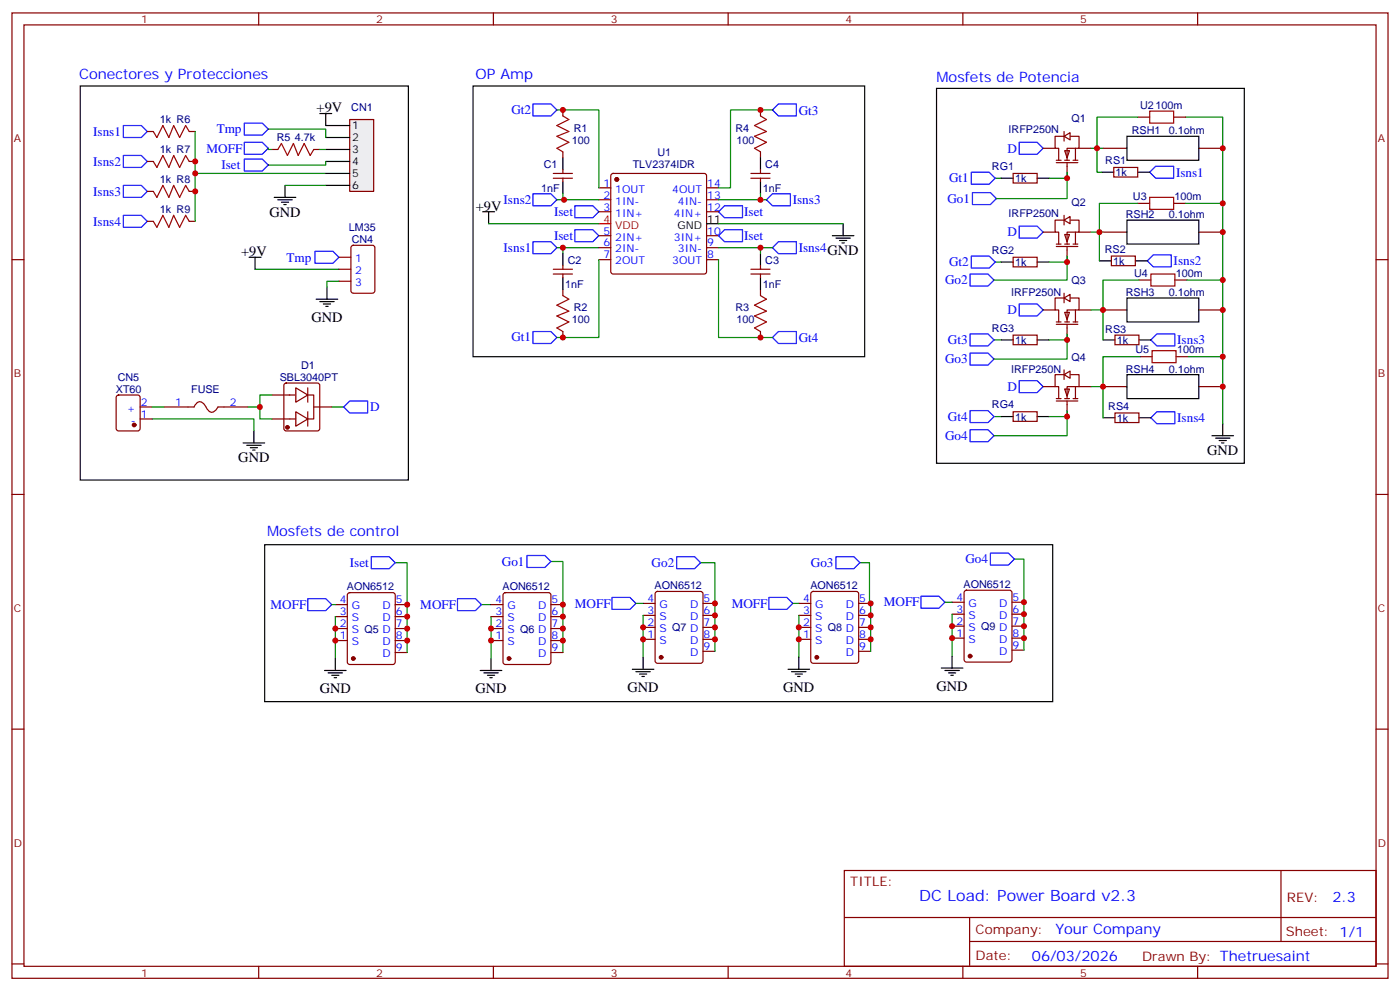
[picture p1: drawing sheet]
<svg xmlns="http://www.w3.org/2000/svg" width="412mm" height="292mm" viewBox="0 0 412 292" stroke-linecap="round" stroke-linejoin="round" font-family="sans-serif">
<g fill="none" stroke="#870000" stroke-width=".35">
<path d="M3.5 3.8h405.4v284.3h-405.4zM7.1 7.3h398.2v277.3h-398.2zM76.2 3.8v3.5M145.3 3.8v3.5M214.5 3.8v3.5M283.6 3.8v3.5M352.8 3.8v3.5M165.8 32.4v1.7M224 32.4v1.7M80.1 44h1.7M92.4 44h1.8M165.8 44.7v1.8"/>
<path d="M224 44.7v1.8M328.1 49.3h7v2.8h-7zM3.5 76.5h3.6M327.4 75.4h7v2.8h-7zM405.3 76.5h3.6M165.8 85.3v1.8M165.8 97.6v1.8M224 85.3v1.8M224 97.6v1.8M328.4 98.7h7.1v2.8h-7.1zM313.4 108.9v2.9M328.4 121.6h7.1v2.9h-7.1z"/>
<path d="M3.5 145.6h3.6M405.3 145.6h3.6M98.8 178.1h3.5M102.5 174.8l.5-.2h12.7l.7 .4v20l-.4 .7h-13l-.6-.4-.1-20zM116.4 178.1h3.5M98.8 188.7h3.5M98.8 185.1h3.5M98.8 181.6h3.5M116.4 188.7h3.5M116.4 185.1h3.5M116.4 181.6h3.5M116.4 192.2h3.5"/>
<path d="M3.5 214.8h3.6M405.3 214.8h3.6M248.7 256.4h156.6v28.2h-156.6zM377.3 256.4v20.9M248.7 270.2h156.5M285.6 277.3h119.6M285.6 270.2v14.2M3.5 283.9h3.6M76.2 284.6v3.5M145.3 284.6v3.5M214.5 284.6v3.5M283.6 284.6v3.5"/>
<path d="M352.8 284.6v3.5M405.3 283.9h3.6"/>
</g>
<path d="M57.5 51.1h38.5M293.2 52.5h1.7M75.1 79.3h24.7M293.2 77.2h1.7M97.7 119.9h3.5M292.8 100.1h2.1M292.8 122.7h2.1M116.4 165.7h3.5v26.5M98.8 181.6v12.4" fill="none" stroke="#008700" stroke-width=".35"/>
<path d="M165.8 34.1l1.8 1.1-3.6 1.8 3.6 1.7-3.6 1.4 3.6 1.8-3.6 1.8 1.8 1M224 34.1l1.8 1.1-3.6 1.8 3.6 1.7-3.6 1.4 3.6 1.8-3.6 1.8 1.8 1M81.8 44l1.1-1.7 1.8 3.5 1.7-3.5 1.4 3.5 1.8-3.5 1.8 3.5 1-1.8M165.8 87.1l1.8 1-3.6 1.8 3.6 1.8-3.6 1.4 3.6 1.7-3.6 1.8 1.8 1M224 87.1l1.8 1-3.6 1.8 3.6 1.8-3.6 1.4 3.6 1.7-3.6 1.8 1.8 1" fill="none" stroke="#a10000" stroke-width=".35"/>
<circle cx="104.1" cy="194" r=".53" fill="#870000" stroke="#870000" stroke-width=".35"/>
<g fill="none" stroke="#00f" stroke-width=".35">
<path d="M36.3 37h5.3l1.8 1.7-1.8 1.8h-5.3zM72 36.3h5.3l1.7 1.7-1.7 1.8h-5.3zM157 30.6h5.3l1.7 1.8-1.7 1.7h-5.3zM227.5 32.4l1.8-1.8h5.3v3.5h-5.3zM36.3 54.6h5.3l1.8 1.8-1.8 1.7h-5.3zM36.3 45.8h5.3l1.8 1.8-1.8 1.7h-5.3zM72 46.8h5.3l1.7 1.8-1.7 1.8h-5.3zM157 57.1h5.3l1.7 1.7-1.7 1.8h-5.3zM225.8 58.8l1.7-1.7h5.3v3.5h-5.3zM286.1 50.7h5.3l1.8 1.8-1.8 1.8h-5.3zM300.2 41.9h5.3l1.8 1.8-1.8 1.7h-5.3zM338.7 50.7l1.7-1.7h5.3v3.5h-5.3z"/>
<path d="M36.3 63.4h5.3l1.8 1.8-1.8 1.8h-5.3zM92.8 74h5.3l1.7 1.8-1.7 1.7h-5.3zM157 71.2h5.3l1.7 1.8-1.7 1.7h-5.3zM169.3 67.7h5.3l1.8 1.7-1.8 1.8h-5.3zM169.3 60.6h5.3l1.8 1.8-1.8 1.7h-5.3zM211.7 62.4l1.7-1.8h5.3v3.5h-5.3zM227.5 73l1.8-1.8h5.3v3.5h-5.3zM286.1 75.4h5.3l1.8 1.8-1.8 1.8h-5.3zM300.2 66.6h5.3l1.8 1.8-1.8 1.7h-5.3zM339.7 75.1h5.3v3.5h-5.3l-1.7-1.8zM157 97.6h5.3l1.7 1.8-1.7 1.8h-5.3zM227.5 99.4l1.8-1.8h5.3v3.6h-5.3z"/>
<path d="M285.8 98.4h5.2l1.8 1.7-1.8 1.8h-5.2zM300.2 89.5h5.3l1.8 1.8-1.8 1.8h-5.3zM300.2 112.1h5.3l1.8 1.8-1.8 1.7h-5.3zM339 100.1l1.8-1.7h5.3v3.5h-5.3zM285.8 120.9h5.2l1.8 1.8-1.8 1.8h-5.2zM339 123l1.8-1.7h5.3v3.5h-5.3z"/>
</g>
<g fill="none" stroke="#000" stroke-width=".35">
<path d="M94.2 33.4h3.5M96 33.4v3.6M80.8 58.1h6.3M81.8 58.8h4.3M82.9 59.5h2.1M84 54.6v3.5M324.6 50.7h3.5M335.1 50.7h3.6M73.4 75.8h3.5M75.1 75.8v3.5M83.6 60.3h.7M245.2 69.4h6.3"/>
<path d="M246.2 70.1h4.3M247.3 70.8h2.1M248 71.5h.7M248.4 65.9v3.5M323.8 76.8h3.6M334.4 76.8h3.6M93.1 88.1h6.4M94.2 88.8h4.2M95.2 89.5h2.2M96 90.2h.7M96.3 84.6v3.5M324.9 100.1h3.5"/>
<path d="M335.5 100.1h3.5M71.6 130.5h6.4M72.7 131.2h4.2M73.7 131.9h2.1M74.4 132.6h.7M74.8 126.9v3.6M324.9 123h3.5M335.5 123h3.5M357 128.3h6.4M358.1 129h4.2M359.1 129.8h2.1M359.8 130.5h.7"/>
<path d="M360.2 124.8v3.5"/>
</g>
<path d="M313.4 110.3l1.8-1v2.1z" fill="#fff" stroke="#870000" stroke-width=".35"/>
<path d="M313.4 86.4v2.8M307.3 113.9h3.5M311.1 117.4h1.5M311.1 118.1h6.4M313.6 114.6h1.4l-.7 2.1zM313.6 110.3h-2.8v3.6h1.1v3.5M313.6 117.4h1.4M314.3 118.1v4.6M315.4 110.3h2.5v3.6h-3.6v3.5M316.1 117.4h1.4M316.8 113.9v3.5M317.9 113.9h3.5" fill="none" stroke="#870000" stroke-width=".35"/>
<path d="M313.4 87.8l1.8-1.1v2.1z" fill="#fff" stroke="#870000" stroke-width=".35"/>
<path d="M313.4 63.4v2.9M307.3 91.3h3.5M311.1 94.8h1.5M311.1 95.5h6.4M313.6 92h1.4l-.7 2.1zM313.6 87.8h-2.8v3.5h1.1v3.5M313.6 94.8h1.4M314.3 95.5v4.6M315.4 87.8h2.5v3.5h-3.6v3.5M316.1 94.8h1.4M316.8 91.3v3.5M317.9 91.3h3.5" fill="none" stroke="#870000" stroke-width=".35"/>
<path d="M313.4 64.8l1.8-1v2.1z" fill="#fff" stroke="#870000" stroke-width=".35"/>
<path d="M313.4 38.7v2.9M307.3 68.4h3.5M311.1 71.9h1.5M311.1 72.6h6.4M313.6 69.1h1.4l-.7 2.1zM313.6 64.8h-2.8v3.6h1.1v3.5M313.6 71.9h1.4M314.3 72.6v4.6M315.4 64.8h2.5v3.6h-3.6v3.5M316.1 71.9h1.4M316.8 68.4v3.5M317.9 68.4h3.5" fill="none" stroke="#870000" stroke-width=".35"/>
<path d="M313.4 40.1l1.8-1v2.1z" fill="#fff" stroke="#870000" stroke-width=".35"/>
<g fill="none" stroke="#870000" stroke-width=".35">
<path d="M43.4 38.7h1.8M55.7 38.7h1.8M43.4 47.6h1.8M43.4 56.4h1.8M55.7 47.6h1.8M55.7 56.4h1.8M163 52.5h5.6M163 51.1h5.6M165.8 50v1.1M165.8 52.5v1.1M176.4 55.3h3.5M176.4 58.8h3.5"/>
<path d="M180.2 51.3l.4-.2h26.8l.5 .2 .2 .5v28.2l-.2 .5-.5 .2h-26.8l-.5-.2-.2-.5v-28.2zM208.1 55.3h3.6M208.1 58.8h3.6M221.2 52.5h5.6M221.2 51.1h5.6M224 50v1.1M224 52.5v1.1M298.4 51.1h7.1v2.8h-7.1zM307.3 43.7h3.5M311.1 47.2h1.5M311.1 47.9h6.4M313.6 44.4h1.4l-.7 2.1z"/>
<path d="M313.6 40.1h-2.8v3.6h1.1v3.5M313.6 47.2h1.4M314.3 47.9v4.6M315.4 40.1h2.5v3.6h-3.6v3.5M316.1 47.2h1.4M316.8 43.7v3.5M317.9 43.7h3.5M324.9 43.7h7.1M353.1 43.7h7.1M43.4 65.2h1.8M55.7 65.2h1.8M99.8 79.3h3.6"/>
<path d="M99.8 75.8h3.6M103.6 72.5l.5-.3h5.6l.7 .5v13l-.4 .6-5.9 .1-.7-.5v-12.9zM163 79.3h5.6M165.8 78.2v1.1M176.4 62.4h3.5M176.4 69.4h3.5M176.4 73h3.5M176.4 76.5h3.5M208.1 62.4h3.6M208.1 69.4h3.6M208.1 73h3.6M208.1 76.5h3.6"/>
<path d="M221.2 79.3h5.6M224 78.2v1.1M298.4 75.8h7.1v2.8h-7.1zM324.9 68.4h7.1M353.1 68.4h7.1M99.8 82.8h3.6M163 80.7h5.6M165.8 80.7v1.1M221.2 80.7h5.6M224 80.7v1.1M298.4 98.7h7.1v2.8h-7.1zM324.9 91.3h7.1"/>
<path d="M353.1 91.3h7.1M34.5 116.6l.4-.3h5.7l.6 .5 .1 9.4-.5 .7h-5.9l-.6-.4-.1-9.4zM41.3 119.9h3.5M80.1 116.3h6.9M83.8 113l.5-.2h9.2l.5 .2 .2 .5v12.7l-.2 .5-.5 .2h-9.2l-.5-.2-.2-.5v-12.7zM87.1 114.2l3.6 2.1-3.6 2.2zM90.7 116.3h1.7v7.1h-1.7M90.7 114.2v4.3M92.4 119.9h5.3M324.9 113.9h7.1M353.1 113.9h7.1M41.3 123.4h3.5"/>
<path d="M80.1 123.4h7M87.1 121.3l3.6 2.1-3.6 2.1zM90.7 121.3v4.2M298.4 121.3h7.1v2.8h-7.1z"/>
</g>
<g fill="none" stroke="#000" stroke-width=".35">
<path d="M165.8 46.5v3.5M165.8 53.6v3.5M224 46.5v3.5M224 53.6v3.5M294.9 52.5h3.5M305.5 52.5h3.5M332 40.1h21.1v7.1h-21.1zM142.2 62.4h3.5M143.9 62.4v3.5M165.8 74.7v3.5M208.1 65.9h3.6M224 74.7v3.5"/>
<path d="M294.9 77.2h3.5M305.5 77.2h3.5M332 64.8h21.1v7.1h-21.1zM165.8 81.8v3.5M224 81.8v3.5M332 87.8h21.1v7h-21.1zM294.9 100.1h3.5M305.5 100.1h3.5M332 110.3h21.1v7.1h-21.1zM294.9 122.7h3.5M305.5 122.7h3.5"/>
</g>
<g fill="none" stroke="#008700" stroke-width=".35">
<path d="M57.5 38.7v26.5M349.2 34.5h11v90.3M314.3 50.7v1.8h-5.3M143.9 65.9h32.5M176.4 73h-10.6v1.7M211.7 65.9h36.7M314.3 75.4v1.8h-5.3M321.4 68.4h2.4v8.4M99.8 82.8h-3.5v1.8M314.3 98.4v1.7h-5.3M321.4 91.3h3.5v8.8M76.6 119.9v3.5h3.5"/>
<path d="M80.1 116.3h-3.5v3.6h-3.6M321.4 113.9h3.5v9.1M44.8 123.4h30v3.5M314.3 120.9v1.8h-5.3"/>
</g>
<path d="M213.4 67.7h5.3v3.5h-5.3l-1.7-1.8zM101.2 119.9l1.8-1.8h5.3v3.5h-5.3z" fill="none" stroke="#00f" stroke-width=".35"/>
<g fill="#870000" stroke="#870000" stroke-width=".35">
<circle cx="84.7" cy="125.9" r=".53"/>
<circle cx="181.7" cy="52.8" r=".53"/>
<circle cx="39.5" cy="125.2" r=".53"/>
</g>
<path d="M45.2 38.7l1 1.8 1.8-3.5 1.7 3.5 1.5-3.5 1.7 3.5 1.8-3.5 1 1.7M45.2 47.6l1 1.7 1.8-3.5 1.7 3.5 1.5-3.5 1.7 3.5 1.8-3.5 1 1.8M45.2 56.4l1 1.7 1.8-3.5 1.7 3.5 1.5-3.5 1.7 3.5 1.8-3.5 1 1.8M45.2 65.2l1 1.8 1.8-3.6 1.7 3.6 1.5-3.6 1.7 3.6 1.8-3.6 1 1.8" fill="none" stroke="#a10000" stroke-width=".35"/>
<path d="M176.4 65.9h3.5" fill="none" stroke="#f00" stroke-width=".35"/>
<path d="M103 35.2h7.1v21.2h-7.1z" fill="#ededed" stroke="#870000" stroke-width=".35"/>
<g fill="none" stroke="#000" stroke-width=".35">
<path d="M23.6 25.3h96.7v116.1h-96.7zM96 37h7M139.3 25.3h115.4v79.8h-115.4zM275.9 26h90.6v110.5h-90.6zM96 40.5h7M96 44h7M96 47.6h7M96 51.1h7M96 54.6h7M78 160.4h232.1v46.3h-232.1zM95.6 197.5h6.4M96.7 198.2h4.2"/>
<path d="M97.7 198.9h2.1M98.4 199.6h.7M98.8 194v3.5M141.5 197.5h6.3M142.5 198.2h4.3M143.6 198.9h2.1M144.3 199.6h.7M144.6 194v3.5M186.3 197.1h6.3M187.3 197.8h4.3M188.4 198.5h2.1M189.1 199.2h.7"/>
<path d="M189.4 193.6v3.5M232.1 197.1h6.4M233.2 197.8h4.2M234.2 198.5h2.2M234.9 199.2h.8M235.3 193.6v3.5M277.3 196.8h6.3M278.3 197.5h4.3M279.4 198.2h2.1M280.1 198.9h.7M280.5 193.3v3.5"/>
</g>
<g fill="none" stroke="#870000" stroke-width=".35">
<path d="M335.1 34.5h3.6M345.7 34.5h3.5M335.1 59.9h3.6M345.7 59.9h3.5M335.5 82.5h3.5M346.1 82.5h3.5M48.3 119.9h8.8l.6-1a1.56 1.56 0 0 1 2.7 .6l.2 .3a2.13 2.13 0 0 0 2.3 1.5l1.3-1.4h8.8M335.8 105.1h3.6M346.4 105.1h3.6M144.6 178.1h3.6M148.4 174.8l.5-.2h12.7l.6 .4 .1 20-.5 .7h-12.9l-.7-.4v-20zM162.3 178.1h3.5"/>
<path d="M189.4 177.7h3.6M193.2 174.4l.5-.2h12.7l.6 .4 .1 20.1-.5 .6-12.9 .1-.7-.5v-20zM207.1 177.7h3.5M235.3 177.7h3.5M239.1 174.4l.4-.2h12.7l.7 .4v20.1l-.4 .6-13 .1-.6-.5-.1-20zM252.9 177.7h3.6M280.5 177.4h3.5M284.2 174.1l.5-.3h12.7l.6 .5 .1 20-.5 .7h-12.9l-.7-.4v-20zM298.1 177.4h3.5M144.6 188.7h3.6M144.6 185.1h3.6M144.6 181.6h3.6"/>
<path d="M162.3 188.7h3.5M162.3 185.1h3.5M162.3 181.6h3.5M162.3 192.2h3.5M189.4 188.3h3.6M189.4 184.8h3.6M189.4 181.3h3.6M207.1 188.3h3.5M207.1 184.8h3.5M207.1 181.3h3.5M207.1 191.8h3.5M235.3 188.3h3.5"/>
<path d="M235.3 184.8h3.5M235.3 181.3h3.5M252.9 188.3h3.6M252.9 184.8h3.6M252.9 181.3h3.6M252.9 191.8h3.6M280.5 188h3.5M280.5 184.4h3.5M280.5 180.9h3.5M298.1 188h3.5M298.1 184.4h3.5M298.1 180.9h3.5"/>
<path d="M298.1 191.5h3.5"/>
</g>
<g fill="none" stroke="#008700" stroke-width=".35">
<path d="M79 38h17v2.5M164 32.4h12.4v22.9M227.5 32.4h-12.3v22.9h-3.5M335.1 34.5h-12v16.2h1.5M79 43.7v.3h1.1M84 54.6h12M94.2 44h1.8M96 47.6v1h-17M164 58.8h2.2M165.8 57.1v1.7h10.6M211.7 58.8h14.1M224 57.1v1.7"/>
<path d="M314.3 52.5v6h-20.8M321.4 43.7h3.5M335.1 59.9h-11.3v8.5h1.1M349.2 59.9h11M164 73h1.8M176.4 76.5v22.9h-12.4M211.7 73h12.3v1.7M211.7 76.5v22.9h15.8M224 73h3.5M314.3 77.2v5.3h-21.5M335.5 82.5h-10.6v8.8M349.6 82.5h10.6"/>
<path d="M44.8 119.9h3.5M314.3 100.1v5.7h-21.5M335.8 105.1h-10.9v8.8M350 105.1h10.2M314.3 122.7v5.6h-21.5M97.7 178.1h1.1M141.8 178.1h2.8M162.3 165.4h3.5v26.8M187.3 177.7h2.1M206.4 165.7h4.2v26.1M233.5 177.7h1.8M253.3 165.7h2.8v12h.4v14.1"/>
<path d="M278.3 177.4h2.2M298.8 164.7h2.8v26.8M144.6 181.6v12.4M189.4 181.3v12.3M235.3 181.3v12.3M280.5 180.9v12.4"/>
</g>
<g fill="none" stroke="#00f" stroke-width=".35">
<path d="M72 41.9h5.3l1.7 1.8-1.7 1.7h-5.3zM286.5 56.7h5.2l1.8 1.8-1.8 1.8h-5.2zM285.8 80.7h5.2l1.8 1.8-1.8 1.7h-5.2zM285.8 104h5.2l1.8 1.8-1.8 1.7h-5.2zM285.8 126.6h5.2l1.8 1.7-1.8 1.8h-5.2zM90.7 176.3h5.3l1.7 1.8-1.7 1.7h-5.3zM109.4 164h5.3l1.7 1.7-1.7 1.8h-5.3zM134.8 176.3h5.3l1.7 1.8-1.7 1.7h-5.3zM155.2 163.6h5.3l1.8 1.8-1.8 1.7h-5.3zM180.3 176h5.3l1.7 1.7-1.7 1.8h-5.3zM199.3 164h5.3l1.8 1.7-1.8 1.8h-5.3zM226.5 176h5.3l1.7 1.7-1.7 1.8h-5.3z"/>
<path d="M246.2 164h5.3l1.8 1.7-1.8 1.8h-5.3zM271.3 175.6h5.3l1.7 1.8-1.7 1.7h-5.3zM291.7 162.9h5.3l1.8 1.8-1.8 1.7h-5.3z"/>
</g>
<g fill="#870000" stroke="#870000" stroke-width=".35">
<circle cx="149.9" cy="194" r=".53"/>
<circle cx="194.7" cy="193.6" r=".53"/>
<circle cx="285.7" cy="193.3" r=".53"/>
<circle cx="240.6" cy="193.6" r=".53"/>
</g>
<path d="M338.7 32.7h7v3.6h-7zM338.7 58.1h7v3.6h-7zM339 80.7h7.1v3.5h-7.1zM339.4 103.3h7v3.5h-7z" fill="none" stroke="#a10000" stroke-width=".35"/>
<g fill="#c00">
<circle cx="119.9" cy="178.1" r=".88"/>
<circle cx="98.8" cy="188.7" r=".88"/>
<circle cx="98.8" cy="185.1" r=".88"/>
<circle cx="119.9" cy="181.6" r=".88"/>
<circle cx="119.9" cy="185.1" r=".88"/>
<circle cx="119.9" cy="188.7" r=".88"/>
<circle cx="324.9" cy="91.3" r=".88"/>
<circle cx="360.2" cy="68.4" r=".88"/>
<circle cx="314.3" cy="100.1" r=".88"/>
<circle cx="314.3" cy="77.2" r=".88"/>
<circle cx="314.3" cy="52.5" r=".88"/>
<circle cx="360.2" cy="91.3" r=".88"/>
<circle cx="57.5" cy="47.6" r=".88"/>
<circle cx="57.5" cy="56.4" r=".88"/>
<circle cx="57.5" cy="51.1" r=".88"/>
<circle cx="76.6" cy="119.9" r=".88"/>
<circle cx="224" cy="99.4" r=".88"/>
<circle cx="224" cy="73" r=".88"/>
<circle cx="224" cy="58.8" r=".88"/>
<circle cx="224" cy="32.4" r=".88"/>
<circle cx="165.8" cy="32.4" r=".88"/>
<circle cx="166.2" cy="58.8" r=".88"/>
<circle cx="165.8" cy="73" r=".88"/>
<circle cx="165.8" cy="99.4" r=".88"/>
<circle cx="210.6" cy="177.7" r=".88"/>
<circle cx="189.4" cy="188.3" r=".88"/>
<circle cx="189.4" cy="184.8" r=".88"/>
<circle cx="210.6" cy="181.3" r=".88"/>
<circle cx="210.6" cy="184.8" r=".88"/>
<circle cx="210.6" cy="188.3" r=".88"/>
<circle cx="301.6" cy="177.4" r=".88"/>
<circle cx="280.5" cy="188" r=".88"/>
<circle cx="280.5" cy="184.4" r=".88"/>
<circle cx="301.6" cy="180.9" r=".88"/>
<circle cx="301.6" cy="184.4" r=".88"/>
<circle cx="301.6" cy="188" r=".88"/>
<circle cx="235.3" cy="188.3" r=".88"/>
<circle cx="235.3" cy="184.8" r=".88"/>
<circle cx="256.5" cy="181.3" r=".88"/>
<circle cx="256.5" cy="184.8" r=".88"/>
<circle cx="256.5" cy="188.3" r=".88"/>
<circle cx="256.5" cy="177.7" r=".88"/>
<circle cx="360.2" cy="43.7" r=".88"/>
<circle cx="323.9" cy="68.4" r=".88"/>
<circle cx="323.1" cy="43.7" r=".88"/>
<circle cx="360.2" cy="113.9" r=".88"/>
<circle cx="324.9" cy="113.9" r=".88"/>
<circle cx="314.3" cy="122.7" r=".88"/>
<circle cx="360.2" cy="59.9" r=".88"/>
<circle cx="360.2" cy="82.5" r=".88"/>
<circle cx="360.2" cy="105.1" r=".88"/>
<circle cx="165.8" cy="188.7" r=".88"/>
<circle cx="165.8" cy="181.6" r=".88"/>
<circle cx="165.8" cy="185.1" r=".88"/>
<circle cx="165.8" cy="178.1" r=".88"/>
<circle cx="144.6" cy="188.7" r=".88"/>
<circle cx="144.6" cy="185.1" r=".88"/>
</g>
<text font-size="4.6" fill="#00f" x="270.8" y="265.4">DC Load: Power Board v2.3</text>
<g font-size="4.2" fill="#00f">
<text x="23.3" y="23.2">Conectores y Protecciones</text>
<text x="140.1" y="23.2">OP Amp</text>
<text x="275.9" y="24.3">Mosfets de Potencia</text>
<text x="78.7" y="158">Mosfets de control</text>
<text x="392.5" y="265.7">2.3</text>
<text x="310.9" y="275.2">Your Company</text>
<text x="304" y="283">06/03/2026</text>
</g>
<g font-size="4.2">
<text x="93.3" y="33.1">+9V</text>
<text x="79.4" y="63.8">GND</text>
<text x="140.1" y="62">+9V</text>
<text x="71" y="75.4">+9V</text>
<text x="91.7" y="94.9">GND</text>
<text x="70.2" y="136.1">GND</text>
<text x="355.6" y="134">GND</text>
<text x="184.9" y="203.9">GND</text>
<text x="230.7" y="203.9">GND</text>
<text x="275.9" y="203.5">GND</text>
<text x="94.2" y="204.2">GND</text>
<text x="140.1" y="204.2">GND</text>
</g>
<g font-size="3.9" fill="#00f">
<text x="150.6" y="33.7">Gt2</text>
<text x="235.3" y="33.7">Gt3</text>
<text x="27.4" y="40">Isns1</text>
<text x="63.8" y="39.3">Tmp</text>
<text x="60.8" y="45">MOFF</text>
<text x="296.8" y="44.9">D</text>
<text x="27.4" y="48.8">Isns2</text>
<text x="65.2" y="49.9">Iset</text>
<text x="279.6" y="53.7">Gt1</text>
<text x="346.4" y="52">Isns1</text>
<text x="27.4" y="57.6">Isns3</text>
<text x="279.1" y="59.7">Go1</text>
<text x="148.3" y="60.2">Isns2</text>
<text x="163.2" y="63.6">Iset</text>
<text x="219.2" y="63.6">Iset</text>
<text x="233.5" y="60.2">Isns3</text>
<text x="27.4" y="66.6">Isns4</text>
<text x="163.2" y="70.7">Iset</text>
<text x="219.2" y="70.6">Iset</text>
<text x="296.8" y="69.6">D</text>
<text x="84.4" y="77.1">Tmp</text>
<text x="148.3" y="74.2">Isns1</text>
<text x="235.3" y="74.3">Isns4GND</text>
<text x="278.4" y="83.7">Go2</text>
<text x="279.6" y="78.4">Gt2</text>
<text x="345.7" y="78.1">Isns2</text>
<text x="296.8" y="92.6">D</text>
<text x="150.6" y="100.5">Gt1</text>
<text x="235.3" y="100.8">Gt4</text>
<text x="279.2" y="101.4">Gt3</text>
<text x="346.8" y="101.4">Isns3</text>
<text x="278.4" y="107">Go3</text>
<text x="296.8" y="115.1">D</text>
<text x="109" y="121.1">D</text>
<text x="279.2" y="123.9">Gt4</text>
<text x="346.8" y="124.4">Isns4</text>
<text x="278.4" y="129.6">Go4</text>
<text x="103.1" y="167">Iset</text>
<text x="147.8" y="166.6">Go1</text>
<text x="191.9" y="167">Go2</text>
<text x="238.9" y="167">Go3</text>
<text x="284.4" y="165.9">Go4</text>
<text x="79.7" y="179.3">MOFF</text>
<text x="123.8" y="179.3">MOFF</text>
<text x="169.3" y="179">MOFF</text>
<text x="215.5" y="179">MOFF</text>
<text x="260.3" y="178.6">MOFF</text>
</g>
<g font-size="3.9" fill="#800">
<text x="250.5" y="261">TITLE:</text>
<text x="379.1" y="265.7">REV:</text>
<text x="287.4" y="275.2">Company:</text>
<text x="378.7" y="275.8">Sheet: 1/1</text>
<text x="287.4" y="282.9">Date:</text>
<text x="336.4" y="282.9">Drawn By: Thetruesaint</text>
</g>
<g font-size="3.2" fill="#800">
<text x="41.6" y="6.8">1</text>
<text x="110.8" y="6.8">2</text>
<text x="179.9" y="6.8">3</text>
<text x="249.1" y="6.8">4</text>
<text x="318.2" y="6.8">5</text>
<text x="4.1" y="41.9">A</text>
<text x="405.9" y="41.9">A</text>
<text x="4.1" y="111.1">B</text>
<text x="405.9" y="111.1">B</text>
<text x="4.1" y="180.2">C</text>
<text x="405.9" y="180.2">C</text>
<text x="4.1" y="249.3">D</text>
<text x="405.9" y="249.3">D</text>
<text x="41.6" y="287.6">1</text>
<text x="110.8" y="287.6">2</text>
<text x="179.9" y="287.6">3</text>
<text x="249.1" y="287.6">4</text>
<text x="318.2" y="287.6">5</text>
</g>
<g font-size="3.2" fill="#000080">
<text x="103.5" y="32.8">CN1</text>
<text x="315.7" y="36">Q1</text>
<text x="335.9" y="32.1">U2100m</text>
<text x="47.1" y="36.3">1k R6</text>
<text x="81.5" y="41.6">R5</text>
<text x="86.8" y="41.6">4.7k</text>
<text x="169" y="38.8">R1</text>
<text x="216.6" y="38.8">R4</text>
<text x="297.1" y="39.2">IRFP250N</text>
<text x="333.4" y="39.5">RSH1</text>
<text x="344.3" y="39.6">0.1ohm</text>
<text x="47.1" y="45.2">1k R7</text>
<text x="168.4" y="42.3">100</text>
<text x="193.7" y="45.8">U1</text>
<text x="217" y="42.3">100</text>
<text x="47.1" y="54">1k R8</text>
<text x="160.2" y="49.4">C1</text>
<text x="186.4" y="49.4">TLV2374IDR</text>
<text x="225.4" y="49.4">C4</text>
<text x="292.2" y="50.1">RG1</text>
<text x="299" y="53.7">1k</text>
<text x="325.6" y="48.3">RS1</text>
<text x="328.6" y="51.9">1k</text>
<text x="159.4" y="56.4">1nF</text>
<text x="224.7" y="56.4">1nF</text>
<text x="333.7" y="58.9">U3</text>
<text x="346" y="58.9">100m</text>
<text x="47.1" y="62.8">1k R9</text>
<text x="297.1" y="63.9">IRFP250N</text>
<text x="315.7" y="60.7">Q2</text>
<text x="331.6" y="64.2">RSH2</text>
<text x="344.3" y="64.3">0.1ohm</text>
<text x="102.8" y="68.1">LM35</text>
<text x="103.6" y="71.6">CN4</text>
<text x="167.2" y="77.6">C2</text>
<text x="225.4" y="77.6">C3</text>
<text x="292.2" y="74.8">RG2</text>
<text x="325.4" y="74.5">RS2</text>
<text x="299" y="78.4">1k</text>
<text x="315.7" y="83.6">Q3</text>
<text x="327.9" y="78">1k</text>
<text x="334.1" y="81.5">U4</text>
<text x="346.4" y="81.5">100m</text>
<text x="166.5" y="84.7">1nF</text>
<text x="224.7" y="84.7">1nF</text>
<text x="297.8" y="87.2">IRFP250N</text>
<text x="331.6" y="87.2">RSH3</text>
<text x="344.3" y="87.2">0.1ohm</text>
<text x="168.4" y="95.3">100</text>
<text x="169" y="91.7">R2</text>
<text x="216.6" y="91.7">R3</text>
<text x="217" y="95.2">100</text>
<text x="292.2" y="97.7">RG3</text>
<text x="299" y="101.3">1k</text>
<text x="325.6" y="98.1">RS3</text>
<text x="329" y="101.3">1k</text>
<text x="315.7" y="106.2">Q4</text>
<text x="334.4" y="104.1">U5</text>
<text x="346.7" y="104.1">100m</text>
<text x="34.7" y="112.2">CN5</text>
<text x="82.4" y="112.2">SBL3040PT</text>
<text x="88.7" y="108.6">D1</text>
<text x="297.8" y="109.7">IRFP250N</text>
<text x="331.6" y="109.7">RSH4</text>
<text x="344.3" y="109.8">0.1ohm</text>
<text x="34.1" y="115.7">XT60</text>
<text x="56.3" y="115.7">FUSE</text>
<text x="292.2" y="120.3">RG4</text>
<text x="299" y="123.9">1k</text>
<text x="326.5" y="120.7">RS4</text>
<text x="329" y="124.2">1k</text>
<text x="102.2" y="173.9">AON6512</text>
<text x="148" y="173.9">AON6512</text>
<text x="192.8" y="173.6">AON6512</text>
<text x="238.7" y="173.6">AON6512</text>
<text x="283.9" y="173.2">AON6512</text>
</g>
<g font-size="3.2">
<text x="103.7" y="38">1</text>
<text x="103.7" y="41.6">2</text>
<text x="103.7" y="45.1">3</text>
<text x="103.7" y="48.6">4</text>
<text x="103.7" y="52.1">5</text>
<text x="103.7" y="55.7">6</text>
<text x="208.3" y="65.5">11</text>
<text x="199.6" y="67.3">GND</text>
</g>
<g font-size="3.2" fill="#00f">
<text x="177.7" y="55">1</text>
<text x="177.7" y="58.5">2</text>
<text x="181.2" y="56.7">1OUT</text>
<text x="198" y="56.7">4OUT</text>
<text x="208.3" y="58.5">13</text>
<text x="208.3" y="55">14</text>
<text x="177.7" y="62">3</text>
<text x="181.2" y="60.3">1IN-</text>
<text x="181.2" y="63.8">1IN+</text>
<text x="198.5" y="63.8">4IN+</text>
<text x="199.7" y="60.3">4IN-</text>
<text x="208.3" y="62">12</text>
<text x="177.7" y="69.1">5</text>
<text x="181.2" y="70.8">2IN+</text>
<text x="198.5" y="70.8">3IN+</text>
<text x="208.3" y="69.1">10</text>
<text x="104.7" y="77.2">1</text>
<text x="177.7" y="72.6">6</text>
<text x="177.7" y="76.1">7</text>
<text x="181.2" y="74.4">2IN-</text>
<text x="181.2" y="77.9">2OUT</text>
<text x="198" y="77.9">3OUT</text>
<text x="199.7" y="74.4">3IN-</text>
<text x="208.3" y="76.1">8</text>
<text x="208.3" y="72.6">9</text>
<text x="104.7" y="80.7">2</text>
<text x="104.7" y="84.2">3</text>
<text x="41.5" y="119.5">2</text>
<text x="51.6" y="119.5">1</text>
<text x="67.7" y="119.5">2</text>
<text x="37.4" y="121.3">+</text>
<text x="38.5" y="124.8">-</text>
<text x="41.5" y="123">1</text>
<text x="100.1" y="177.7">4</text>
<text x="103.6" y="179.5">G</text>
<text x="112.7" y="179.5">D</text>
<text x="116.6" y="177.7">5</text>
<text x="146" y="177.7">4</text>
<text x="149.5" y="179.5">G</text>
<text x="158.5" y="179.5">D</text>
<text x="162.5" y="177.7">5</text>
<text x="190.8" y="177.4">4</text>
<text x="194.3" y="179.1">G</text>
<text x="203.3" y="179.1">D</text>
<text x="207.3" y="177.4">5</text>
<text x="236.6" y="177.4">4</text>
<text x="240.1" y="179.1">G</text>
<text x="249.2" y="179.1">D</text>
<text x="253.1" y="177.4">5</text>
<text x="281.8" y="177">4</text>
<text x="285.3" y="178.8">G</text>
<text x="294.3" y="178.8">D</text>
<text x="298.3" y="177">5</text>
<text x="100.1" y="184.8">2</text>
<text x="100.1" y="181.3">3</text>
<text x="103.6" y="183">S</text>
<text x="112.7" y="183">D</text>
<text x="116.6" y="181.3">6</text>
<text x="116.6" y="184.8">7</text>
<text x="146" y="184.8">2</text>
<text x="146" y="181.3">3</text>
<text x="149.5" y="183">S</text>
<text x="158.5" y="183">D</text>
<text x="162.5" y="181.3">6</text>
<text x="162.5" y="184.8">7</text>
<text x="190.8" y="184.4">2</text>
<text x="190.8" y="180.9">3</text>
<text x="194.3" y="182.7">S</text>
<text x="203.3" y="182.7">D</text>
<text x="207.3" y="180.9">6</text>
<text x="207.3" y="184.4">7</text>
<text x="236.6" y="184.4">2</text>
<text x="236.6" y="180.9">3</text>
<text x="240.1" y="182.7">S</text>
<text x="249.2" y="182.7">D</text>
<text x="253.1" y="180.9">6</text>
<text x="253.1" y="184.4">7</text>
<text x="281.8" y="184.1">2</text>
<text x="281.8" y="180.6">3</text>
<text x="285.3" y="185.8">S Q9 D</text>
<text x="285.3" y="182.3">S</text>
<text x="294.3" y="182.3">D</text>
<text x="298.3" y="180.6">6</text>
<text x="298.3" y="184.1">7</text>
<text x="100.1" y="188.3">1</text>
<text x="103.6" y="190.1">S</text>
<text x="103.6" y="186.5">S Q5 D</text>
<text x="112.7" y="190.1">D</text>
<text x="116.6" y="188.3">8</text>
<text x="116.6" y="191.8">9</text>
<text x="146" y="188.3">1</text>
<text x="149.5" y="190.1">S</text>
<text x="149.5" y="186.5">S Q6 D</text>
<text x="158.5" y="190.1">D</text>
<text x="162.5" y="188.3">8</text>
<text x="162.5" y="191.8">9</text>
<text x="190.8" y="188">1</text>
<text x="194.3" y="189.7">S</text>
<text x="194.3" y="186.2">S Q7 D</text>
<text x="203.3" y="189.7">D</text>
<text x="207.3" y="188">8</text>
<text x="207.3" y="191.5">9</text>
<text x="236.6" y="188">1</text>
<text x="240.1" y="189.7">S</text>
<text x="240.1" y="186.2">S Q8 D</text>
<text x="249.2" y="189.7">D</text>
<text x="253.1" y="188">8</text>
<text x="253.1" y="191.5">9</text>
<text x="281.8" y="187.6">1</text>
<text x="285.3" y="189.4">S</text>
<text x="294.3" y="189.4">D</text>
<text x="298.3" y="187.6">8</text>
<text x="298.3" y="191.1">9</text>
<text x="112.7" y="193.6">D</text>
<text x="158.5" y="193.6">D</text>
<text x="203.3" y="193.3">D</text>
<text x="249.2" y="193.3">D</text>
<text x="294.3" y="192.9">D</text>
</g>
<g font-size="3.2" fill="#f00">
<text x="177.7" y="65.5">4</text>
<text x="181.2" y="67.3">VDD</text>
</g>
</svg>
